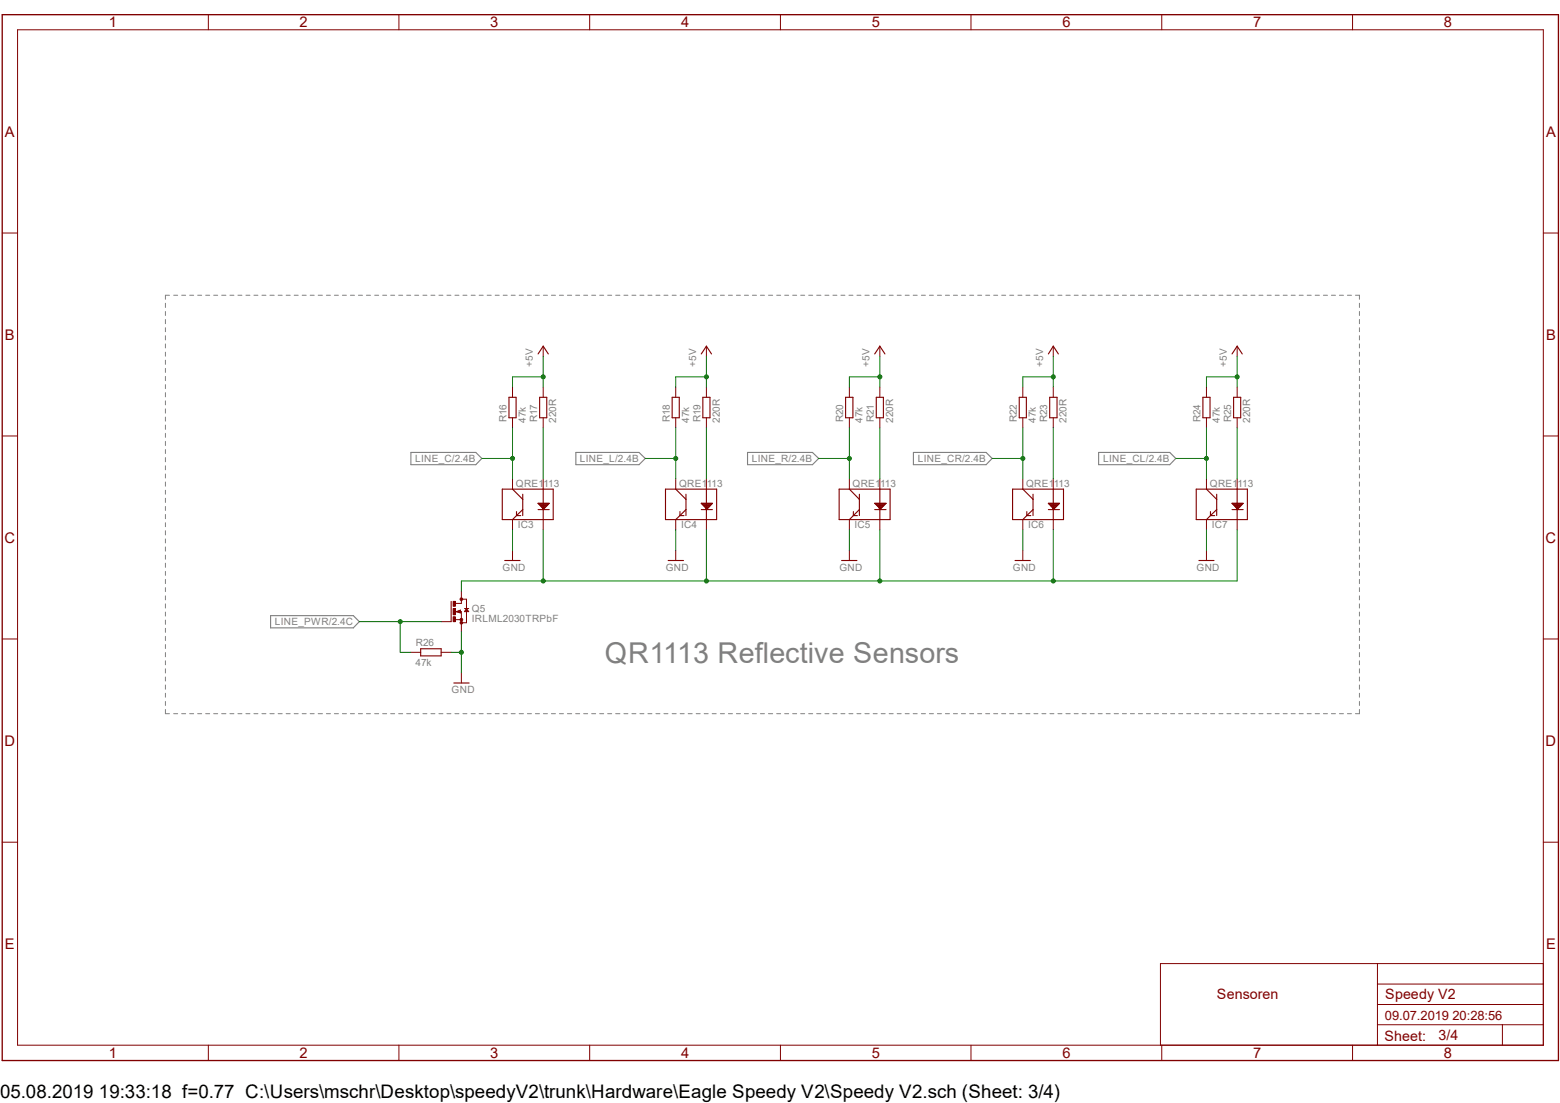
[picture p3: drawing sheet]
<svg xmlns="http://www.w3.org/2000/svg" width="297mm" height="210mm" viewBox="0 0 297 210" stroke-linecap="round" stroke-linejoin="round" font-family="sans-serif">
<g fill="none" stroke="#808080" stroke-width=".19">
<path d="M31.5 57.7v.8M31.5 59.3v.8M32.3 56.2h-.8v.8M33.1 56.2h.7M34.6 56.2h.7M36.1 56.2h.8M37.6 56.2h.8M39.2 56.2h.7M40.7 56.2h.7M42.2 56.2h.8M43.8 56.2h.7M45.3 56.2h.8"/>
<path d="M46.8 56.2h.8M48.3 56.2h.8M49.9 56.2h.7M51.4 56.2h.8M53 56.2h.7M54.5 56.2h.7M56 56.2h.8M57.5 56.2h.8M59.1 56.2h.7M60.6 56.2h.8M62.1 56.2h.8M63.7 56.2h.7"/>
<path d="M65.2 56.2h.8M66.7 56.2h.8M68.2 56.2h.8M69.8 56.2h.7M71.3 56.2h.8M72.9 56.2h.7M74.4 56.2h.7M75.9 56.2h.8M77.4 56.2h.8M79 56.2h.7M80.5 56.2h.8M82 56.2h.8"/>
<path d="M83.6 56.2h.7M85.1 56.2h.8M86.6 56.2h.8M88.1 56.2h.8M89.7 56.2h.8M91.2 56.2h.8M92.8 56.2h.7M94.3 56.2h.7M95.8 56.2h.8M97.3 56.2h.8M98.8 56.2h.9M100.4 56.2h.8"/>
<path d="M101.9 56.2h.8M103.5 56.2h.7M105 56.2h.7M106.5 56.2h.8M108 56.2h.8M109.6 56.2h.8M111.1 56.2h.8M112.6 56.2h.8M114.2 56.2h.7M115.7 56.2h.8M117.2 56.2h.8M118.8 56.2h.7"/>
<path d="M120.3 56.2h.8M121.8 56.2h.8M123.4 56.2h.7M124.9 56.2h.7M126.4 56.2h.8M128 56.2h.7M129.5 56.2h.8M131 56.2h.8M132.5 56.2h.8M134.1 56.2h.7M135.6 56.2h.8M137.2 56.2h.7"/>
<path d="M138.7 56.2h.7M140.2 56.2h.8M141.7 56.2h.8M143.3 56.2h.7M144.8 56.2h.7M146.3 56.2h.8M147.9 56.2h.7M149.4 56.2h.8M150.9 56.2h.8M152.4 56.2h.8M154 56.2h.7M155.5 56.2h.8"/>
<path d="M157.1 56.2h.7M158.6 56.2h.7M160.1 56.2h.8M161.6 56.2h.8M163.2 56.2h.7M164.7 56.2h.8M166.2 56.2h.8M167.8 56.2h.7M169.3 56.2h.8M170.8 56.2h.8M172.3 56.2h.8M173.9 56.2h.7"/>
<path d="M175.4 56.2h.8M177 56.2h.7M178.5 56.2h.7M180 56.2h.8M181.5 56.2h.8M183 56.2h.8M184.6 56.2h.8M186.1 56.2h.8M187.7 56.2h.7M189.2 56.2h.7M190.7 56.2h.8M192.2 56.2h.8"/>
<path d="M193.8 56.2h.8M195.3 56.2h.8M196.8 56.2h.8M198.4 56.2h.7M199.9 56.2h.8M201.4 56.2h.8M202.9 56.2h.9M204.5 56.2h.8M206 56.2h.8M207.6 56.2h.7M209.1 56.2h.7M210.6 56.2h.8"/>
<path d="M212.1 56.2h.8M213.7 56.2h.8M215.2 56.2h.8M216.7 56.2h.8M218.3 56.2h.7M219.8 56.2h.8M221.3 56.2h.8M222.9 56.2h.7M224.4 56.2h.8M225.9 56.2h.8M227.5 56.2h.7M229 56.2h.7"/>
<path d="M230.5 56.2h.8M232.1 56.2h.7M233.6 56.2h.8M235.1 56.2h.8M236.6 56.2h.8M238.2 56.2h.7M239.7 56.2h.8M241.3 56.2h.7M242.8 56.2h.7M244.3 56.2h.8M245.8 56.2h.8M247.4 56.2h.7"/>
<path d="M248.9 56.2h.7M250.4 56.2h.8M252 56.2h.7M253.5 56.2h.8M255 56.2h.8M256.5 56.2h.8M258.1 56.2h.7v.8M258.8 57.7v.8M258.8 59.3v.8M31.5 60.8v.8M31.5 62.4v.8M31.5 63.9v.8"/>
<path d="M31.5 65.5v.8M31.5 67.1v.7M31.5 68.6v.8M31.5 70.1v.8M31.5 71.7v.8M31.5 73.2v.8M31.5 74.8v.8M31.5 76.3v.8M31.5 77.9v.8M31.5 79.4v.8M258.8 60.8v.8M258.8 62.4v.8"/>
<path d="M258.8 63.9v.8M258.8 65.5v.8M258.8 67.1v.7M258.8 68.6v.8M258.8 70.1v.8M258.8 71.7v.8M258.8 73.2v.8M258.8 74.8v.8M258.8 76.3v.8M258.8 77.9v.8M258.8 79.4v.8M31.5 80.9v.8"/>
<path d="M31.5 82.5v.8M31.5 84v.8M31.5 85.6v.8M31.5 87.1v.8M31.5 88.7v.8M31.5 90.3v.7M31.5 91.8v.8M31.5 93.3v.8M31.5 94.9v.8M31.5 96.4v.8M31.5 98v.8M31.5 99.5v.8"/>
<path d="M258.8 80.9v.8M258.8 82.5v.8M258.8 84v.8M258.8 85.6v.8M258.8 87.1v.8M258.8 88.7v.8M258.8 90.3v.7M258.8 91.8v.8M258.8 93.3v.8M258.8 94.9v.8M258.8 96.4v.8M258.8 98v.8"/>
<path d="M258.8 99.5v.8M31.5 101v.9M31.5 102.6v.8M31.5 104.1v.8M31.5 105.7v.8M31.5 107.2v.8M31.5 108.8v.8M31.5 110.3v.8M31.5 111.9v.7M31.5 113.5v.7M31.5 115v.8M31.5 116.5v.8"/>
<path d="M31.5 118.1v.8M31.5 119.6v.8M258.8 101v.9M258.8 102.6v.8M258.8 104.1v.8M258.8 105.7v.8M258.8 107.2v.8M258.8 108.8v.8M258.8 110.3v.8M258.8 111.9v.7M258.8 113.5v.7M258.8 115v.8"/>
<path d="M258.8 116.5v.8M258.8 118.1v.8M258.8 119.6v.8M31.5 135.1v.8h.8M31.5 121.2v.8M31.5 122.7v.8M31.5 124.2v.9M31.5 125.8v.8M31.5 127.3v.8M31.5 128.9v.8M31.5 130.4v.8M31.5 132v.8"/>
<path d="M31.5 133.6v.7M33.1 135.9h.7M34.6 135.9h.7M36.1 135.9h.8M37.6 135.9h.8M39.2 135.9h.7M40.7 135.9h.7M42.2 135.9h.8M43.8 135.9h.7M45.3 135.9h.8M46.8 135.9h.8M48.3 135.9h.8"/>
<path d="M49.9 135.9h.7M51.4 135.9h.8M53 135.9h.7M54.5 135.9h.7M56 135.9h.8M57.5 135.9h.8M59.1 135.9h.7M60.6 135.9h.8M62.1 135.9h.8M63.7 135.9h.7M65.2 135.9h.8M66.7 135.9h.8"/>
<path d="M68.2 135.9h.8M69.8 135.9h.7M71.3 135.9h.8M72.9 135.9h.7M74.4 135.9h.7M75.9 135.9h.8M77.4 135.9h.8M79 135.9h.7M80.5 135.9h.8M82 135.9h.8M83.6 135.9h.7M85.1 135.9h.8"/>
<path d="M86.6 135.9h.8M88.1 135.9h.8M89.7 135.9h.8M91.2 135.9h.8M92.8 135.9h.7M94.3 135.9h.7M95.8 135.9h.8M97.3 135.9h.8M98.8 135.9h.9M100.4 135.9h.8M101.9 135.9h.8M103.5 135.9h.7"/>
<path d="M105 135.9h.7M106.5 135.9h.8M108 135.9h.8M109.6 135.9h.8M111.1 135.9h.8M112.6 135.9h.8M114.2 135.9h.7M115.7 135.9h.8M117.2 135.9h.8M118.8 135.9h.7M120.3 135.9h.8M121.8 135.9h.8"/>
<path d="M123.4 135.9h.7M124.9 135.9h.7M126.4 135.9h.8M128 135.9h.7M129.5 135.9h.8M131 135.9h.8M132.5 135.9h.8M134.1 135.9h.7M135.6 135.9h.8M137.2 135.9h.7M138.7 135.9h.7M140.2 135.9h.8"/>
<path d="M141.7 135.9h.8M143.3 135.9h.7M144.8 135.9h.7M146.3 135.9h.8M147.9 135.9h.7M149.4 135.9h.8M150.9 135.9h.8M152.4 135.9h.8M154 135.9h.7M155.5 135.9h.8M157.1 135.9h.7M158.6 135.9h.7"/>
<path d="M160.1 135.9h.8M161.6 135.9h.8M163.2 135.9h.7M164.7 135.9h.8M166.2 135.9h.8M167.8 135.9h.7M169.3 135.9h.8M170.8 135.9h.8M172.3 135.9h.8M173.9 135.9h.7M175.4 135.9h.8M177 135.9h.7"/>
<path d="M178.5 135.9h.7M180 135.9h.8M181.5 135.9h.8M183 135.9h.8M184.6 135.9h.8M186.1 135.9h.8M187.7 135.9h.7M189.2 135.9h.7M190.7 135.9h.8M192.2 135.9h.8M193.8 135.9h.8M195.3 135.9h.8"/>
<path d="M196.8 135.9h.8M198.4 135.9h.7M199.9 135.9h.8M201.4 135.9h.8M202.9 135.9h.9M204.5 135.9h.8M206 135.9h.8M207.6 135.9h.7M209.1 135.9h.7M210.6 135.9h.8M212.1 135.9h.8M213.7 135.9h.8"/>
<path d="M215.2 135.9h.8M216.7 135.9h.8M218.3 135.9h.7M219.8 135.9h.8M221.3 135.9h.8M222.9 135.9h.7M224.4 135.9h.8M225.9 135.9h.8M227.5 135.9h.7M229 135.9h.7M230.5 135.9h.8M232.1 135.9h.7"/>
<path d="M233.6 135.9h.8M235.1 135.9h.8M236.6 135.9h.8M238.2 135.9h.7M239.7 135.9h.8M241.3 135.9h.7M242.8 135.9h.7M244.3 135.9h.8M245.8 135.9h.8M247.4 135.9h.7M248.9 135.9h.7M250.4 135.9h.8"/>
<path d="M252 135.9h.7M253.5 135.9h.8M255 135.9h.8M256.5 135.9h.8M258.8 135.1v.8h-.7M258.8 121.2v.8M258.8 122.7v.8M258.8 124.2v.9M258.8 125.8v.8M258.8 127.3v.8M258.8 128.9v.8M258.8 130.4v.8"/>
<path d="M258.8 132v.8M258.8 133.6v.7"/>
</g>
<path d="M78.2 86.1h12.4l1.1 1.2-1.1 1.2h-12.4zM109.6 86.1h12.1l1.2 1.2-1.2 1.2h-12.1zM142.3 86.1h12.4l1.2 1.2-1.2 1.2h-12.4zM173.9 86.1h13.8l1.2 1.2-1.2 1.2h-13.8zM209.2 86.1h13.5l1.2 1.2-1.2 1.2h-13.5zM51.5 117.2h15.8l1.1 1.2-1.1 1.1h-15.8z" fill="none" stroke="#808080" stroke-width=".21"/>
<g fill="none" stroke="#800000" stroke-width=".19">
<path d="M3.3 5.7h290.5v193.3h-290.5zM39.7 2.8v2.9M75.9 2.8v2.9M112.3 2.8v2.9M148.6 2.8v2.9M184.9 2.8v2.9M221.2 2.8v2.9M257.5 2.8v2.9M.4 44.4h2.9M293.8 44.4h2.9M97.6 73.7v1.9M97.6 79.5v1.9"/>
<path d="M103.4 65.9v2M103.4 73.7v1.9M103.4 79.5v1.9M128.7 73.7v1.9M128.7 79.5v1.9M134.5 65.9v2M134.5 73.7v1.9M134.5 79.5v1.9M161.7 73.7v1.9M161.7 79.5v1.9M167.5 65.9v2M167.5 73.7v1.9"/>
<path d="M167.5 79.5v1.9M194.7 73.7v1.9M194.7 79.5v1.9M200.5 65.9v2M200.5 73.7v1.9M200.5 79.5v1.9M229.7 73.7v1.9M229.7 79.5v1.9M235.5 65.9v2M235.5 73.7v1.9M235.5 79.5v1.9M.4 83h2.9"/>
<path d="M97.6 91.2v1.9M97.6 98.9v2M103.4 91.2v1.9M103.4 98.9v2M128.7 91.2v1.9M128.7 98.9v2M134.5 91.2v1.9M134.5 98.9v2M161.7 91.2v1.9M161.7 98.9v2M167.5 91.2v1.9M167.5 98.9v2"/>
<path d="M194.7 91.2v1.9M194.7 98.9v2M200.5 91.2v1.9M200.5 98.9v2M229.7 91.2v1.9M229.7 98.9v2M235.5 91.2v1.9M235.5 98.9v2M293.8 83h2.9M86.7 118h1.1M86.9 116.5l.8-.3v.5zM87.8 114.1h1v4.5h-1v-2.1h-1.1"/>
<path d="M87.8 114.5v.4h-1.1M88.4 115.9h.8M88.8 115.9l.4 .6h-.8zM.4 121.7h2.9M293.8 121.7h2.9M.4 160.4h2.9M293.8 160.4h2.9M39.7 199v2.9M75.9 199v2.9M112.3 199v2.9M148.6 199v2.9M184.9 199v2.9"/>
<path d="M221.2 199v2.9M257.5 199v2.9M262.3 195.1h31.5M262.3 183.5v15.5M262.3 191.3h31.5M262.3 187.4h31.5M286 195.1v3.9M293.8 183.5h-72.9v15.5"/>
</g>
<path d="M.4 2.8h296.3v199.1h-296.3z" fill="none" stroke="#800000" stroke-width=".25"/>
<g fill="none" stroke="#800000" stroke-width=".21">
<path d="M96.9 75.6h1.4v3.9h-1.4zM102.4 67.4l1-1.5 1 1.5M102.7 75.6h1.4v3.9h-1.4zM128 75.6h1.3v3.9h-1.3zM133.5 67.4l1-1.5 1 1.5M133.8 75.6h1.4v3.9h-1.4zM161 75.6h1.4v3.9h-1.4zM166.5 67.4l1-1.5 1 1.5M166.8 75.6h1.4v3.9h-1.4zM194.1 75.6h1.3v3.9h-1.3zM199.6 67.4l.9-1.5 1 1.5M199.9 75.6h1.4v3.9h-1.4z"/>
<path d="M229 75.6h1.4v3.9h-1.4zM234.6 67.4l.9-1.5 1 1.5M234.9 75.6h1.3v3.9h-1.3zM95.6 93.1h9.7v5.8h-9.7zM97.6 93.1l1.9 2M98.3 98.2l-.7 .7M98.3 98.2h.8M98.3 97.4v.8M99.5 94.1v4.1M99.5 97l-1.2 1.2M102.4 97h2.2M102.4 95.8h2.2l-1.2 1.2-.2-.4z"/>
<path d="M102.6 96h1.8M102.7 96.1h1.6M102.8 96.3h1.4M103 96.4h1.1M103.1 96.5h.8M103.2 96.6h.6M103.3 96.8h.3M103.3 96.9h.2M103.4 93.1v5.8M126.7 93.1h9.7v5.8h-9.7zM128.7 93.1l1.9 2M129.5 98.2h.7"/>
<path d="M129.5 98.2l-.8 .7M129.5 97.4v.8M130.6 94.1v4.1M130.6 97l-1.1 1.2M133.5 97h2.1M133.5 95.8h2.1l-1.1 1.2-.2-.4zM133.6 96h1.9M133.8 96.1h1.6M133.9 96.3h1.4M134.1 96.4h1M134.2 96.5h.8M134.3 96.6h.6"/>
<path d="M134.4 96.8h.3M134.5 96.9h.1M134.5 93.1v5.8M159.8 93.1h9.7v5.8h-9.7zM161.7 93.1l1.9 2M162.5 97.4v.8h.7M163.6 94.1v4.1M163.6 97l-1.9 1.9M166.5 97h2.2M166.5 95.8h2.2l-1.2 1.2-.2-.4zM166.7 96h1.8M166.8 96.1h1.6"/>
<path d="M167 96.3h1.3M167.1 96.4h1M167.2 96.5h.8M167.3 96.6h.6M167.4 96.8h.4M167.5 96.9h.1M167.5 93.1v5.8M192.8 93.1h9.7v5.8h-9.7zM194.7 93.1l2 2M195.5 98.2h.8M195.5 98.2l-.8 .7M195.5 97.4v.8"/>
<path d="M196.7 94.1v4.1M196.7 97l-1.2 1.2M199.6 97h2.1M199.6 95.8h2.1l-1.2 1.2-.1-.4zM199.7 96h1.9M199.9 96.1h1.6M200 96.3h1.3M200.1 96.4h1.1M200.2 96.5h.8M200.4 96.6h.5M200.4 96.8h.4M200.5 96.9h.2"/>
<path d="M200.5 93.1v5.8M227.8 93.1h9.7v5.8h-9.7zM229.7 93.1l1.9 2M230.5 98.2h.8M230.5 98.2l-.8 .7M230.5 97.4v.8M231.6 94.1v4.1M231.6 97l-1.1 1.2M234.6 97h2.1M234.6 95.8h2.1l-1.2 1.2-.2-.4zM234.7 96h1.9M234.8 96.1h1.6"/>
<path d="M234.9 96.3h1.4M235.1 96.4h1.1M235.2 96.5h.9M235.3 96.6h.6M235.4 96.8h.4M235.5 96.9h.1M235.5 93.1v5.8M85.9 114.5v3.9M87.1 116.5l.5 .1v-.4l-.4 .3M88.8 116l.2 .3h-.4z"/>
</g>
<circle cx="87.8" cy="118.6" r=".25" fill="#800000"/>
<circle cx="87.8" cy="118.6" r=".25" fill="none" stroke="#800000" stroke-width=".19"/>
<circle cx="87.8" cy="118" r=".25" fill="#800000"/>
<circle cx="87.8" cy="118" r=".25" fill="none" stroke="#800000" stroke-width=".19"/>
<circle cx="87.8" cy="114.1" r=".25" fill="#800000"/>
<circle cx="87.8" cy="114.1" r=".25" fill="none" stroke="#800000" stroke-width=".19"/>
<path d="M86.3 114.5h.4v.9h-.4z" fill-rule="evenodd" fill="#800000"/>
<path d="M86.3 114.5h.4v.9h-.4z" fill="none" stroke="#800000" stroke-width=".19"/>
<path d="M86.3 117.4h.4v1h-.4z" fill-rule="evenodd" fill="#800000"/>
<path d="M86.3 117.4h.4v1h-.4z" fill="none" stroke="#800000" stroke-width=".19"/>
<path d="M86.3 115.9h.4v1.2h-.4z" fill-rule="evenodd" fill="#800000"/>
<path d="M84 118.4h1.9M86.3 115.9h.4v1.2h-.4zM87.8 112.6v1.9M87.8 118.4v1.9M97.6 104.8v1.9M128.7 104.8v1.9M161.7 104.8v1.9M194.7 104.8v1.9M229.7 104.8v1.9M78.1 124.2h2M84 124.2h1.9M87.8 128.1v1.9" fill="none" stroke="#800000" stroke-width=".19"/>
<path d="M96.1 106.7h2.9M127.2 106.7h2.9M160.2 106.7h3M193.3 106.7h2.9M228.3 106.7h2.8M80.1 123.5h3.9v1.4h-3.9zM86.4 130h2.9" fill="none" stroke="#800000" stroke-width=".21"/>
<path d="M85.9 124.2h1.9M87.8 120.3v7.8" fill="none" stroke="#008000" stroke-width=".19"/>
<circle cx="87.8" cy="124.2" r=".38" fill="#008000"/>
<g fill="none" stroke="#008000" stroke-width=".19">
<path d="M103.4 71.8h-5.8v1.9M103.4 67.9v5.8M97.6 100.9v3.9M128.7 100.9v3.9M161.7 100.9v3.9M194.7 100.9v3.9M229.7 100.9v3.9"/>
<circle cx="87.8" cy="124.2" r=".38"/>
</g>
<circle cx="103.4" cy="71.8" r=".38" fill="#008000"/>
<g fill="none" stroke="#008000" stroke-width=".19">
<path d="M134.5 67.9v5.8M134.5 71.8h-5.8v1.9"/>
<circle cx="103.4" cy="71.8" r=".38"/>
</g>
<circle cx="134.5" cy="71.8" r=".38" fill="#008000"/>
<g fill="none" stroke="#008000" stroke-width=".19">
<path d="M167.5 67.9v5.8M167.5 71.8h-5.8v1.9"/>
<circle cx="134.5" cy="71.8" r=".38"/>
</g>
<circle cx="167.5" cy="71.8" r=".38" fill="#008000"/>
<g fill="none" stroke="#008000" stroke-width=".19">
<path d="M200.5 67.9v5.8M200.5 71.8h-5.8v1.9"/>
<circle cx="167.5" cy="71.8" r=".38"/>
</g>
<circle cx="200.5" cy="71.8" r=".38" fill="#008000"/>
<g fill="none" stroke="#008000" stroke-width=".19">
<path d="M235.5 67.9v5.8M235.5 71.8h-5.8v1.9"/>
<circle cx="200.5" cy="71.8" r=".38"/>
</g>
<circle cx="235.5" cy="71.8" r=".38" fill="#008000"/>
<g fill="none" stroke="#008000" stroke-width=".19">
<path d="M91.7 87.3h5.9v3.9M103.4 81.4v9.8M134.5 81.4v9.8M167.5 81.4v9.8M200.5 81.4v9.8M235.5 81.4v9.8"/>
<circle cx="235.5" cy="71.8" r=".38"/>
</g>
<circle cx="97.6" cy="87.3" r=".38" fill="#008000"/>
<g fill="none" stroke="#008000" stroke-width=".19">
<path d="M97.6 81.4v5.9M122.9 87.3h5.8M128.7 81.4v9.8"/>
<circle cx="97.6" cy="87.3" r=".38"/>
</g>
<circle cx="128.7" cy="87.3" r=".38" fill="#008000"/>
<g fill="none" stroke="#008000" stroke-width=".19">
<path d="M155.9 87.3h5.8M161.7 81.4v9.8"/>
<circle cx="128.7" cy="87.3" r=".38"/>
</g>
<circle cx="161.7" cy="87.3" r=".38" fill="#008000"/>
<g fill="none" stroke="#008000" stroke-width=".19">
<path d="M223.9 87.3h5.8M229.7 81.4v9.8"/>
<circle cx="161.7" cy="87.3" r=".38"/>
</g>
<circle cx="229.7" cy="87.3" r=".38" fill="#008000"/>
<g fill="none" stroke="#008000" stroke-width=".19">
<path d="M103.4 100.9v9.7M235.5 100.9v9.7h-147.7v2"/>
<circle cx="229.7" cy="87.3" r=".38"/>
</g>
<circle cx="103.4" cy="110.6" r=".38" fill="#008000"/>
<g fill="none" stroke="#008000" stroke-width=".19">
<path d="M200.5 100.9v9.7"/>
<circle cx="103.4" cy="110.6" r=".38"/>
</g>
<circle cx="200.5" cy="110.6" r=".38" fill="#008000"/>
<g fill="none" stroke="#008000" stroke-width=".19">
<path d="M167.5 100.9v9.7"/>
<circle cx="200.5" cy="110.6" r=".38"/>
</g>
<circle cx="167.5" cy="110.6" r=".38" fill="#008000"/>
<g fill="none" stroke="#008000" stroke-width=".19">
<path d="M134.5 100.9v9.7"/>
<circle cx="167.5" cy="110.6" r=".38"/>
</g>
<circle cx="134.5" cy="110.6" r=".38" fill="#008000"/>
<g fill="none" stroke="#008000" stroke-width=".19">
<path d="M68.4 118.4h15.6M76.2 118.4v5.8h1.9"/>
<circle cx="134.5" cy="110.6" r=".38"/>
</g>
<circle cx="76.2" cy="118.4" r=".38" fill="#008000"/>
<g fill="none" stroke="#008000" stroke-width=".19">
<path d="M188.9 87.3h5.8M194.7 81.4v9.8"/>
<circle cx="76.2" cy="118.4" r=".38"/>
</g>
<circle cx="194.7" cy="87.3" r=".38" fill="#008000"/>
<circle cx="194.7" cy="87.3" r=".38" fill="none" stroke="#008000" stroke-width=".19"/>
<text font-size="5.5" fill="#808080" x="115.1" y="126.2">QR1113 Reflective Sensors</text>
<text font-size="3.6" x="0" y="209">05.08.2019 19:33:18 f=0.77 C:\Users\mschr\Desktop\speedyV2\trunk\Hardware\Eagle Speedy V2\Speedy V2.sch (Sheet: 3/4)</text>
<g font-size="2.8" fill="#800000">
<text x="20.7" y="5.2">1</text>
<text x="57" y="5.2">2</text>
<text x="93.3" y="5.2">3</text>
<text x="129.7" y="5.2">4</text>
<text x="166" y="5.2">5</text>
<text x="202.3" y="5.2">6</text>
<text x="238.6" y="5.2">7</text>
<text x="274.9" y="5.2">8</text>
<text x=".9" y="26">A</text>
<text x="294.3" y="26">A</text>
<text x=".9" y="64.6">B</text>
<text x="294.3" y="64.6">B</text>
<text x=".8" y="103.3">C</text>
<text x="294.3" y="103.3">C</text>
<text x=".8" y="142">D</text>
<text x="294.3" y="142">D</text>
<text x=".9" y="180.7">E</text>
<text x="294.3" y="180.7">E</text>
<text x="20.7" y="201.5">1</text>
<text x="57" y="201.5">2</text>
<text x="93.3" y="201.5">3</text>
<text x="129.7" y="201.5">4</text>
<text x="166" y="201.5">5</text>
<text x="202.3" y="201.5">6</text>
<text x="238.6" y="201.5">7</text>
<text x="274.9" y="201.5">8</text>
</g>
<g font-size="2.7" fill="#800000">
<text x="231.7" y="190.3">Sensoren</text>
<text x="263.7" y="190.3">Speedy V2</text>
<text x="263.6" y="198.2">Sheet:</text>
<text x="273.9" y="198">3/4</text>
</g>
<text font-size="2.5" fill="#800000" x="263.7" y="194.1">09.07.2019 20:28:56</text>
<g font-size="1.9" fill="#808080">
<text x="101.5" y="69.8" transform="rotate(-90 101.5 69.8)">+5V</text>
<text x="132.5" y="69.8" transform="rotate(-90 132.5 69.8)">+5V</text>
<text x="165.6" y="69.8" transform="rotate(-90 165.6 69.8)">+5V</text>
<text x="198.6" y="69.8" transform="rotate(-90 198.6 69.8)">+5V</text>
<text x="233.6" y="69.8" transform="rotate(-90 233.6 69.8)">+5V</text>
<text x="96.4" y="80.4" transform="rotate(-90 96.4 80.4)">R16</text>
<text x="100.1" y="80.5" transform="rotate(-90 100.1 80.5)">47k</text>
<text x="102.3" y="80.4" transform="rotate(-90 102.3 80.4)">R17</text>
<text x="105.9" y="80.5" transform="rotate(-90 105.9 80.5)">220R</text>
<text x="127.5" y="80.4" transform="rotate(-90 127.5 80.4)">R18</text>
<text x="131.2" y="80.5" transform="rotate(-90 131.2 80.5)">47k</text>
<text x="133.4" y="80.4" transform="rotate(-90 133.4 80.4)">R19</text>
<text x="137" y="80.5" transform="rotate(-90 137 80.5)">220R</text>
<text x="160.5" y="80.4" transform="rotate(-90 160.5 80.4)">R20</text>
<text x="164.2" y="80.5" transform="rotate(-90 164.2 80.5)">47k</text>
<text x="166.4" y="80.4" transform="rotate(-90 166.4 80.4)">R21</text>
<text x="170.1" y="80.5" transform="rotate(-90 170.1 80.5)">220R</text>
<text x="193.6" y="80.4" transform="rotate(-90 193.6 80.4)">R22</text>
<text x="197.2" y="80.5" transform="rotate(-90 197.2 80.5)">47k</text>
<text x="199.4" y="80.4" transform="rotate(-90 199.4 80.4)">R23</text>
<text x="203.1" y="80.5" transform="rotate(-90 203.1 80.5)">220R</text>
<text x="228.6" y="80.4" transform="rotate(-90 228.6 80.4)">R24</text>
<text x="232.2" y="80.5" transform="rotate(-90 232.2 80.5)">47k</text>
<text x="234.4" y="80.4" transform="rotate(-90 234.4 80.4)">R25</text>
<text x="238" y="80.5" transform="rotate(-90 238 80.5)">220R</text>
<text x="79" y="88">LINE_C/2.4B</text>
<text x="110.4" y="88">LINE_L/2.4B</text>
<text x="143.1" y="88">LINE_R/2.4B</text>
<text x="174.8" y="88">LINE_CR/2.4B</text>
<text x="210" y="88">LINE_CL/2.4B</text>
<text x="98.2" y="92.8">QRE1113</text>
<text x="129.3" y="92.8">QRE1113</text>
<text x="162.3" y="92.8">QRE1113</text>
<text x="195.4" y="92.8">QRE1113</text>
<text x="230.3" y="92.8">QRE1113</text>
<text x="98.6" y="100.5">IC3</text>
<text x="129.7" y="100.5">IC4</text>
<text x="162.7" y="100.5">IC5</text>
<text x="195.8" y="100.5">IC6</text>
<text x="230.7" y="100.5">IC7</text>
<text x="95.7" y="108.7">GND</text>
<text x="126.7" y="108.7">GND</text>
<text x="159.8" y="108.7">GND</text>
<text x="192.8" y="108.7">GND</text>
<text x="227.8" y="108.7">GND</text>
<text x="52.3" y="119">LINE_PWR/2.4C</text>
<text x="89.8" y="118.4">IRLML2030TRPbF</text>
<text x="89.8" y="116.5">Q5</text>
<text x="79.2" y="123.1">R26</text>
<text x="79.1" y="126.7">47k</text>
<text x="86" y="132">GND</text>
</g>
</svg>
